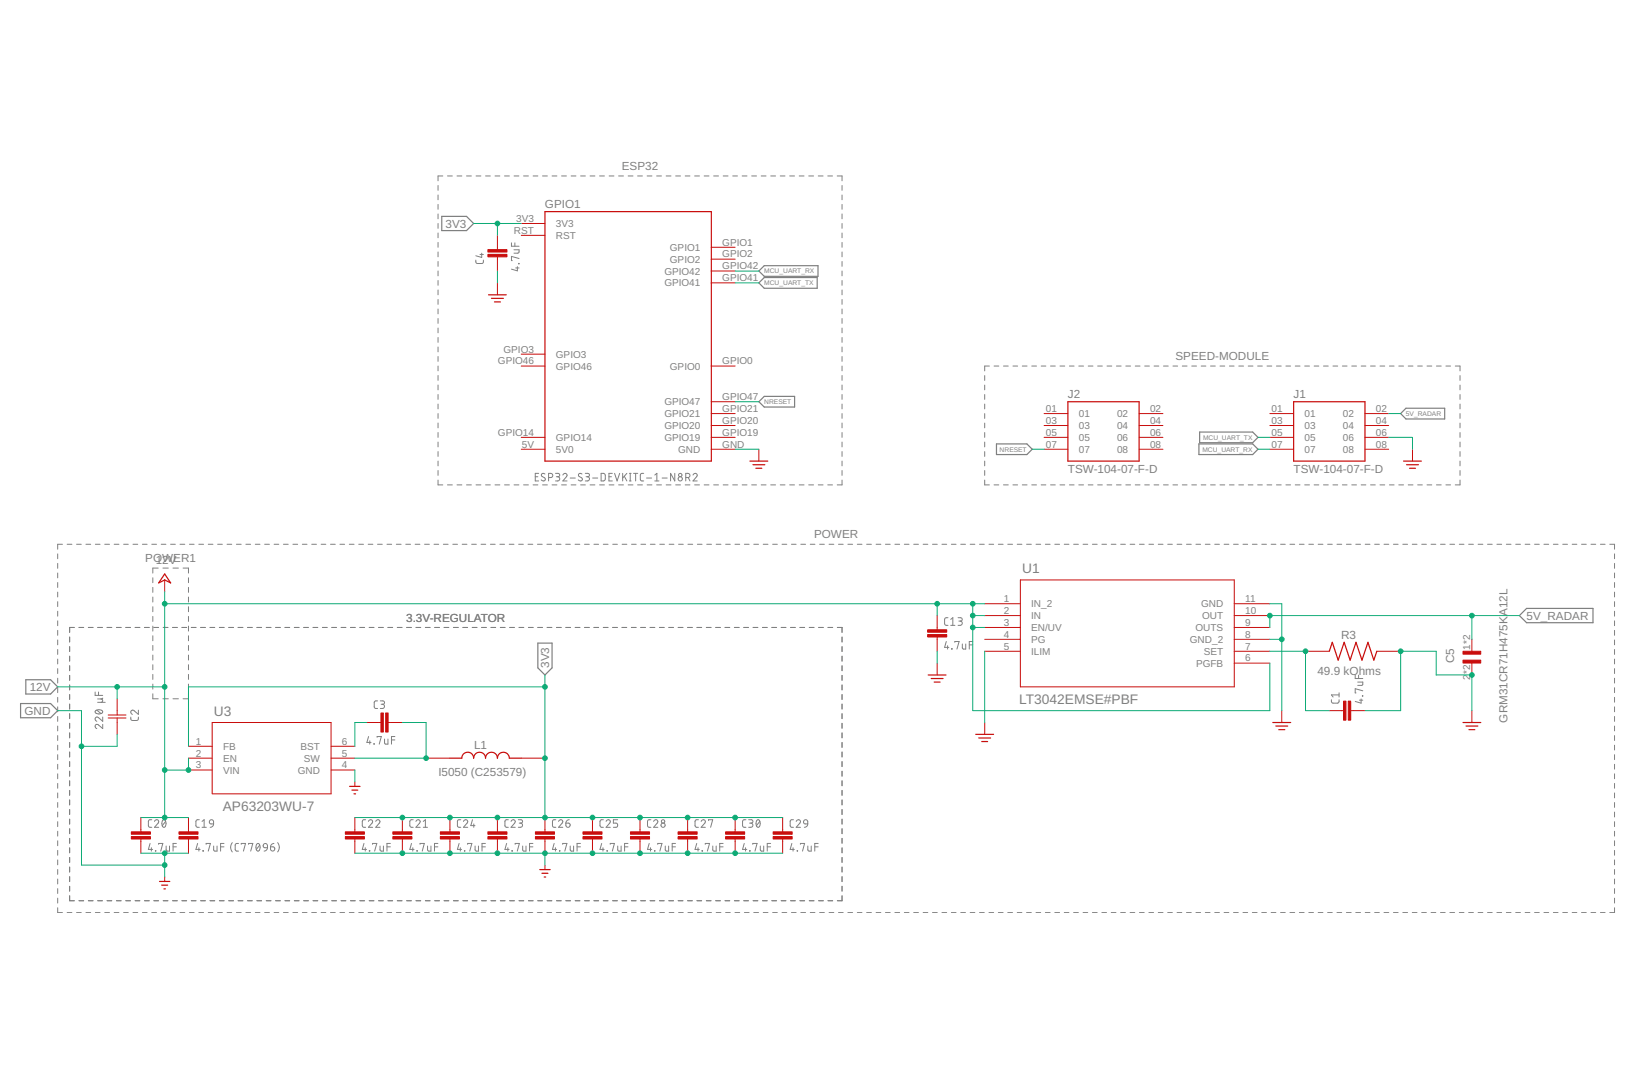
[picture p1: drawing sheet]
<svg xmlns="http://www.w3.org/2000/svg" width="432mm" height="279mm" viewBox="0 0 432 279" stroke-linecap="round" stroke-linejoin="round" font-family="sans-serif">
<g fill="none" stroke="#808080" stroke-width=".26">
<path d="M114.9 48.7v1.2M114.9 51.2v1.2M114.9 53.6v1.3M114.9 56.1v1.3M114.9 58.6v1.3M116.2 46.2h-1.3v1.2M117.4 46.2h1.3M119.9 46.2h1.3M122.4 46.2h1.3M124.9 46.2h1.3M127.4 46.2h1.2M129.9 46.2h1.2"/>
<path d="M132.4 46.2h1.2M134.9 46.2h1.2M137.4 46.2h1.2M139.8 46.2h1.3M142.3 46.2h1.3M144.8 46.2h1.3M147.3 46.2h1.3M149.8 46.2h1.3M152.3 46.2h1.3M154.8 46.2h1.3M157.3 46.2h1.3M159.8 46.2h1.3"/>
<path d="M162.3 46.2h1.3M164.8 46.2h1.3M167.3 46.2h1.2M169.8 46.2h1.2M172.3 46.2h1.2M174.8 46.2h1.2M177.2 46.2h1.3M179.7 46.2h1.3M182.2 46.2h1.3M184.7 46.2h1.3M187.2 46.2h1.3M189.7 46.2h1.3"/>
<path d="M192.2 46.2h1.3M194.7 46.2h1.3M197.2 46.2h1.3M199.7 46.2h1.3M202.2 46.2h1.3M204.7 46.2h1.2M207.2 46.2h1.2M209.7 46.2h1.2M212.2 46.2h1.2M214.7 46.2h1.2M217.1 46.2h1.3M219.6 46.2h1.3v1.2"/>
<path d="M220.9 48.7v1.2M220.9 51.2v1.2M220.9 53.6v1.3M220.9 56.1v1.3M220.9 58.6v1.3M114.9 61.1v1.3M114.9 63.6v1.3M114.9 66.1v1.3M114.9 68.6v1.3M114.9 71.1v1.3M114.9 73.6v1.2M114.9 76.1v1.2"/>
<path d="M114.9 78.6v1.2M124.8 68.2l.1 .7 .4 .2h1.2l.3-.2v-.7M125.9 66.8h.9M126.4 66.4v1.1l-1.6-.4M134.2 63.7v.9h2M134.8 65.5h1.4l-.1 .8-1.3 .1M135.1 63.7v.9M135.3 70.3h.9M135.7 70v1.1l-1.5-.5M136.1 69.1l.1 .1zM136.2 67.8l-2-.5v1.1h.2M220.9 61.1v1.3"/>
<path d="M220.9 63.6v1.3M220.9 66.1v1.3M220.9 68.6v1.3M220.9 71.1v1.3M220.9 73.6v1.2M220.9 76.1v1.2M220.9 78.6v1.2M114.9 81.1v1.2M114.9 83.6v1.2M114.9 86.1v1.2M114.9 88.5v1.3M114.9 91v1.3"/>
<path d="M114.9 93.5v1.3M114.9 96v1.3M114.9 98.5v1.3M220.9 81.1v1.2M220.9 83.6v1.2M220.9 86.1v1.2M220.9 88.5v1.3M220.9 91v1.3M220.9 93.5v1.3M220.9 96v1.3M220.9 98.5v1.3M258.3 98.5v1.3"/>
<path d="M259.5 96h-1.2v1.3M260.8 96h1.2M263.2 96h1.3M265.7 96h1.3M268.2 96h1.2M270.7 96h1.2M273.1 96h1.3M275.6 96h1.2M278.1 96h1.2M280.5 96h1.3M283 96h1.2M285.5 96h1.2"/>
<path d="M288 96h1.2M290.4 96h1.3M292.9 96h1.2M295.3 96h1.3M297.8 96h1.3M300.3 96h1.2M302.7 96h1.3M305.2 96h1.3M307.7 96h1.2M310.2 96h1.2M312.6 96h1.3M315.1 96h1.2"/>
<path d="M317.6 96h1.2M320 96h1.3M322.5 96h1.2M325 96h1.2M327.4 96h1.3M329.9 96h1.3M332.4 96h1.2M334.9 96h1.2M337.3 96h1.3M339.8 96h1.2M342.3 96h1.2M344.7 96h1.3"/>
<path d="M347.2 96h1.2M349.7 96h1.2M352.1 96h1.3M354.6 96h1.3M357.1 96h1.2M359.5 96h1.3M362 96h1.3M364.5 96h1.2M366.9 96h1.3M369.4 96h1.3M371.9 96h1.2M374.4 96h1.2"/>
<path d="M376.8 96h1.3M379.3 96h1.2M381.8 96h1.2v1.3M383 98.5v1.3M114.9 101v1.3M114.9 103.5v1.3M114.9 106v1.3M114.9 108.5v1.2M114.9 111v1.2M114.9 113.5v1.2M114.9 116v1.2M114.9 118.5v1.2"/>
<path d="M220.9 101v1.3M220.9 103.5v1.3M220.9 106v1.3M220.9 108.5v1.2M220.9 111v1.2M220.9 113.5v1.2M220.9 116v1.2M220.9 118.5v1.2M258.3 101v1.3M258.3 103.5v1.3M258.3 106v1.3M258.3 108.5v1.3"/>
<path d="M258.3 111v1.2M258.3 113.5v1.2M258.3 116v1.2M258.3 118.5v1.2M383 101v1.3M383 103.5v1.3M383 106v1.3M383 108.5v1.3M383 111v1.2M383 113.5v1.2M383 116v1.2M383 118.5v1.2"/>
<path d="M114.9 121v1.2M114.9 123.4v1.3M114.9 125.9v1.3h1.3M117.4 127.2h1.3M119.9 127.2h1.3M122.4 127.2h1.3M124.9 127.2h1.3M127.4 127.2h1.2M129.9 127.2h1.2M132.4 127.2h1.2M134.9 127.2h1.2M137.4 127.2h1.2"/>
<path d="M139.8 127.2h1.3M140.4 125.1h.7M141.3 124.2h-.9v2h.9M142.3 127.2h1.3M143 124.4a.5 .5 0 0 0-.8-.2 .5 .5 0 0 0 0 .8l.7 .3a.54 .54 0 0 1-.1 .9 .54 .54 0 0 1-.8-.3M143.9 125.3h.6a.55 .55 0 0 0 .5-.6 .55 .55 0 0 0-.5-.5h-.6v2M144.8 127.2h1.3M145.7 124.2h.7a.44 .44 0 0 1 .4 .4 .44 .44 0 0 1-.4 .5h-.5M146.3 125.1a.55 .55 0 0 1 .5 .5 .55 .55 0 0 1-.5 .6h-.6M147.3 127.2h1.3M147.7 124.6a.54 .54 0 0 1 .7-.4 .54 .54 0 0 1 .2 .9l-.9 1.1h1.1M149.6 125.4h1.3"/>
<path d="M149.8 127.2h1.3M152.3 127.2h1.3M152.7 124.4a.49 .49 0 0 0-.8-.1 .49 .49 0 0 0 .1 .7l.6 .3a.54 .54 0 0 1-.1 .9 .54 .54 0 0 1-.8-.3M153.5 124.2h.7a.44 .44 0 0 1 .4 .4 .44 .44 0 0 1-.4 .5h-.4M154.1 125.1a.55 .55 0 0 1 .6 .5 .55 .55 0 0 1-.6 .6h-.6M154.8 127.2h1.3M155.5 125.4h1.3M157.3 127.2h1.3M157.7 124.2h.7l.4 .4v1.2l-.4 .4h-.7zM159.7 125.1h.7M159.8 127.2h1.3M160.6 124.2h-.9v2h.9"/>
<path d="M161.2 124.2l.7 2 .7-2M162.3 127.2h1.3M163.3 124.2v2M163.8 125l.6 1.2M164.4 124.2l-1.1 1.2M164.8 127.2h1.3M165.1 126.2h.5M165.1 124.2h.5M165.3 124.2v2M166.2 124.2h1.1M166.8 124.2v2M167.3 127.2h1.2"/>
<path d="M168.9 124.2h-.6l-.3 .4 .1 1.4 .8 .2M169.6 125.4h1.3M169.8 127.2h1.2M171.8 126.2h1.1M171.8 124.6l.5-.4v2M172.3 127.2h1.2M173.7 125.4h1.3M174.8 127.2h1.2M177 124.2v2l-1.1-2v2M177.2 127.2h1.3M179.7 127.2h1.3M179.9 125.3h.5a.55 .55 0 0 0 .6-.6 .55 .55 0 0 0-.6-.5h-.5v2"/>
<path d="M180.6 125.3l.4 .9M181.8 124.6a.55 .55 0 0 1 .8-.4 .55 .55 0 0 1 .1 .9l-.9 1.1h1.1M182.2 127.2h1.3M184.7 127.2h1.3M187.2 127.2h1.3M189.7 127.2h1.3M192.2 127.2h1.3M194.7 127.2h1.3M197.2 127.2h1.3M199.7 127.2h1.3M202.2 127.2h1.3M204.7 127.2h1.2"/>
<path d="M207.2 127.2h1.2M209.7 127.2h1.2M212.2 127.2h1.2M214.7 127.2h1.2M217.1 127.2h1.3M220.9 121v1.2M220.9 123.4v1.3M220.9 125.9v1.3h-1.3M258.3 125.9v1.3h1.2M258.3 121v1.2M258.3 123.4v1.3M260.8 127.2h1.2"/>
<path d="M263.2 127.2h1.3M265.7 127.2h1.3M268.2 127.2h1.2M270.7 127.2h1.2M273.1 127.2h1.3M275.6 127.2h1.2M278.1 127.2h1.2M280.5 127.2h1.3M283 127.2h1.2M285.5 127.2h1.2M288 127.2h1.2M290.4 127.2h1.3"/>
<path d="M292.9 127.2h1.2M295.3 127.2h1.3M297.8 127.2h1.3M300.3 127.2h1.2M302.7 127.2h1.3M305.2 127.2h1.3M307.7 127.2h1.2M310.2 127.2h1.2M312.6 127.2h1.3M315.1 127.2h1.2M317.6 127.2h1.2M320 127.2h1.3"/>
<path d="M322.5 127.2h1.2M325 127.2h1.2M327.4 127.2h1.3M329.9 127.2h1.3M332.4 127.2h1.2M334.9 127.2h1.2M337.3 127.2h1.3M339.8 127.2h1.2M342.3 127.2h1.2M344.7 127.2h1.3M347.2 127.2h1.2M349.7 127.2h1.2"/>
<path d="M352.1 127.2h1.3M354.6 127.2h1.3M357.1 127.2h1.2M359.5 127.2h1.3M362 127.2h1.3M364.5 127.2h1.2M366.9 127.2h1.3M369.4 127.2h1.3M371.9 127.2h1.2M374.4 127.2h1.2M376.8 127.2h1.3M379.3 127.2h1.2"/>
<path d="M383 125.9v1.3h-1.2M383 121v1.2M383 123.4v1.3M15.1 145.3v1.3M15.1 147.8v1.3M15.1 150.3v1.3M15.1 152.8v1.3M15.1 155.3v1.3M15.1 157.8v1.3M16.4 142.8h-1.3v1.3M17.6 142.8h1.3M20.1 142.8h1.2"/>
<path d="M22.5 142.8h1.3M25 142.8h1.2M27.5 142.8h1.2M30 142.8h1.2M32.4 142.8h1.3M34.9 142.8h1.2M37.4 142.8h1.2M39.8 142.8h1.3M40.1 151.6v1.3M40.1 154.1v1.3M40.1 156.6v1.3M40.1 159.2v1.3"/>
<path d="M41.5 149h-1.4v1.3M42.3 142.8h1.2M42.7 149h1.5M44.7 142.8h1.3M45.4 149h1.4M47.2 142.8h1.3M48 149h1.4v1.3M49.4 151.6v1.3M49.4 154.1v1.3M49.4 156.6v1.3M49.4 159.2v1.3M49.7 142.8h1.2"/>
<path d="M52.2 142.8h1.2M54.6 142.8h1.3M57.1 142.8h1.2M59.6 142.8h1.2M62 142.8h1.3M64.5 142.8h1.2M67 142.8h1.2M69.4 142.8h1.3M71.9 142.8h1.2M74.4 142.8h1.2M76.8 142.8h1.3M79.3 142.8h1.2"/>
<path d="M81.8 142.8h1.2M84.2 142.8h1.3M86.7 142.8h1.2M89.2 142.8h1.2M91.6 142.8h1.3M94.1 142.8h1.3M96.6 142.8h1.2M99 142.8h1.3M101.5 142.8h1.2M104 142.8h1.2M106.4 142.8h1.3M108.9 142.8h1.3"/>
<path d="M111.4 142.8h1.2M113.9 142.8h1.2M116.3 142.8h1.3M118.8 142.8h1.2M121.2 142.8h1.3M123.7 142.8h1.3M126.2 142.8h1.2M128.7 142.8h1.2M131.1 142.8h1.3M133.6 142.8h1.2M136.1 142.8h1.2M138.5 142.8h1.3"/>
<path d="M141 142.8h1.2M143.5 142.8h1.2M145.9 142.8h1.3M148.4 142.8h1.2M150.9 142.8h1.2M153.3 142.8h1.3M155.8 142.8h1.2M158.3 142.8h1.2M160.7 142.8h1.3M163.2 142.8h1.2M165.7 142.8h1.2M168.1 142.8h1.3"/>
<path d="M170.6 142.8h1.3M173.1 142.8h1.2M175.5 142.8h1.3M178 142.8h1.2M180.5 142.8h1.2M182.9 142.8h1.3M185.4 142.8h1.2M187.9 142.8h1.2M190.4 142.8h1.2M192.8 142.8h1.3M195.3 142.8h1.2M197.7 142.8h1.3"/>
<path d="M200.2 142.8h1.3M202.7 142.8h1.2M205.1 142.8h1.3M207.6 142.8h1.3M210.1 142.8h1.2M212.6 142.8h1.2M215 142.8h1.3M217.5 142.8h1.2M220 142.8h1.2M222.4 142.8h1.3M224.9 142.8h1.2M227.4 142.8h1.2"/>
<path d="M229.8 142.8h1.3M232.3 142.8h1.2M234.8 142.8h1.2M237.2 142.8h1.3M239.7 142.8h1.2M242.2 142.8h1.2M244.6 142.8h1.3M247.1 142.8h1.2M249.6 142.8h1.2M252 142.8h1.3M254.5 142.8h1.2M257 142.8h1.2"/>
<path d="M259.4 142.8h1.3M261.9 142.8h1.2M264.4 142.8h1.2M266.8 142.8h1.3M269.3 142.8h1.3M271.8 142.8h1.2M274.2 142.8h1.3M276.7 142.8h1.3M279.2 142.8h1.2M281.6 142.8h1.3M284.1 142.8h1.2M286.6 142.8h1.2"/>
<path d="M289.1 142.8h1.2M291.5 142.8h1.3M294 142.8h1.2M296.5 142.8h1.2M298.9 142.8h1.3M301.4 142.8h1.2M303.8 142.8h1.3M306.3 142.8h1.3M308.8 142.8h1.2M311.3 142.8h1.2M313.7 142.8h1.3M316.2 142.8h1.2"/>
<path d="M318.7 142.8h1.2M321.1 142.8h1.3M323.6 142.8h1.2M326.1 142.8h1.2M328.5 142.8h1.3M331 142.8h1.2M333.5 142.8h1.2M335.9 142.8h1.3M338.4 142.8h1.2M340.9 142.8h1.2M343.3 142.8h1.3M345.8 142.8h1.2"/>
<path d="M348.3 142.8h1.2M350.7 142.8h1.3M353.2 142.8h1.3M355.7 142.8h1.2M358.1 142.8h1.3M360.6 142.8h1.2M363.1 142.8h1.2M365.5 142.8h1.3M368 142.8h1.3M370.5 142.8h1.2M373 142.8h1.2M375.4 142.8h1.3"/>
<path d="M377.9 142.8h1.2M380.3 142.8h1.3M382.8 142.8h1.2M385.3 142.8h1.2M387.8 142.8h1.2M390.2 142.8h1.3M392.7 142.8h1.2M395.2 142.8h1.2M397.6 142.8h1.3M400.1 142.8h1.2M402.6 142.8h1.2M405 142.8h1.3"/>
<path d="M407.5 142.8h1.2M410 142.8h1.2M412.4 142.8h1.3M414.9 142.8h1.2M417.4 142.8h1.2M419.8 142.8h1.3M422.3 142.8h1.2v1.3M423.5 145.3v1.3M423.5 147.8v1.3M423.5 150.3v1.3M423.5 152.8v1.3M423.5 155.3v1.3"/>
<path d="M423.5 157.8v1.3M15.1 160.4v1.2M15.1 162.9v1.2M15.1 165.4v1.3M15.1 167.9v1.3M15.1 170.4v1.3M15.1 172.9v1.3M15.1 175.4v1.3M15.1 177.9v1.3M18.3 167.1v1.3M18.3 169.7v1.2M18.3 172.1v1.3"/>
<path d="M18.3 174.7v1.3M18.3 177.2v1.3M18.3 179.7v1.3M19.5 164.6h-1.2v1.3M20.7 164.6h1.2M23.2 164.6h1.2M25.6 164.6h1.3M28.1 164.6h1.2M30.5 164.6h1.3M33 164.6h1.2M35.5 164.6h1.2M37.9 164.6h1.2"/>
<path d="M40.1 161.7v1.3M40.1 164.3v1.3M40.1 166.8v1.3M40.1 169.3v1.3M40.1 171.9v1.3M40.1 174.4v1.3M40.1 176.9v1.3M40.1 179.5v1.3M40.4 164.6h1.2M42.8 164.6h1.2M45.3 164.6h1.2M47.7 164.6h1.3"/>
<path d="M49.4 161.7v1.3M49.4 164.3v1.3M49.4 166.8v1.3M49.4 169.3v1.3M49.4 171.9v1.3M49.4 174.4v1.3M49.4 176.9v1.3M49.4 179.5v1.3M50.2 164.6h1.2M52.6 164.6h1.3M55.1 164.6h1.2M57.6 164.6h1.2"/>
<path d="M60 164.6h1.3M62.5 164.6h1.2M64.9 164.6h1.3M67.4 164.6h1.2M69.8 164.6h1.3M72.3 164.6h1.2M74.8 164.6h1.2M77.2 164.6h1.2M79.7 164.6h1.2M82.1 164.6h1.3M84.6 164.6h1.2M87 164.6h1.3"/>
<path d="M89.5 164.6h1.2M91.9 164.6h1.3M94.4 164.6h1.2M96.9 164.6h1.2M99.3 164.6h1.2M101.8 164.6h1.2M104.2 164.6h1.3M106.7 164.6h1.2M109.1 164.6h1.3M111.6 164.6h1.2M114 164.6h1.3M116.5 164.6h1.2"/>
<path d="M119 164.6h1.2M121.4 164.6h1.3M123.9 164.6h1.2M126.3 164.6h1.3M128.8 164.6h1.2M131.3 164.6h1.2M133.7 164.6h1.2M136.2 164.6h1.2M138.6 164.6h1.2M141.1 164.6h1.2M143.5 164.6h1.3M146 164.6h1.2"/>
<path d="M148.4 164.6h1.3M150.9 164.6h1.2M153.4 164.6h1.2M155.8 164.6h1.2M158.3 164.6h1.2M160.7 164.6h1.2M163.2 164.6h1.2M165.6 164.6h1.3M168.1 164.6h1.2M170.5 164.6h1.3M173 164.6h1.2M175.5 164.6h1.2"/>
<path d="M177.9 164.6h1.3M180.4 164.6h1.2M182.8 164.6h1.3M185.3 164.6h1.2M187.7 164.6h1.3M190.2 164.6h1.2M192.7 164.6h1.2M195.1 164.6h1.2M197.6 164.6h1.2M200 164.6h1.3M202.5 164.6h1.2M204.9 164.6h1.3"/>
<path d="M207.4 164.6h1.2M209.8 164.6h1.3M212.3 164.6h1.2M214.8 164.6h1.2M217.2 164.6h1.2M219.7 164.6h1.2v1.3M220.9 167.1v1.3M220.9 169.7v1.2M220.9 172.1v1.3M220.9 174.7v1.3M220.9 177.2v1.3M220.9 179.7v1.3"/>
<path d="M248.2 168.3l-.4 1.5h1.1M248.6 169.4v.9M248.7 162.1h-.6l-.3 .4v1.3l.3 .2 .6 .1M249.4 164.1h1.1M249.4 162.5l.6-.4v2M249.6 170.2l.2 .1zM250.5 168.5v-.2h1.1l-.6 2M251.3 162.1h.7a.44 .44 0 0 1 .4 .4 .44 .44 0 0 1-.4 .4h-.5M251.9 162.9a.56 .56 0 0 1 .5 .6 .56 .56 0 0 1-.5 .6h-.6M252.5 169v1.1l.3 .2h.5v-1.3M254.3 169.2h.9M255.2 168.3h-.9v2"/>
<path d="M355.5 177.1v.9h2M356.2 178.9h1.3l-.1 .8-1.2 .1M356.4 177.1v.9M423.5 160.4v1.2M423.5 162.9v1.2M423.5 165.4v1.3M423.5 167.9v1.3M423.5 170.4v1.3M423.5 172.9v1.3M423.5 175.4v1.3M423.5 177.9v1.3M15.1 180.4v1.3"/>
<path d="M15.1 182.9v1.3M15.1 185.4v1.3M15.1 188v1.3M15.1 190.5v1.2M15.1 193v1.3M15.1 195.5v1.3M15.1 198v1.3M18.3 182.2v1.3M18.3 184.7v1.3M18.3 187.2v1.3M18.3 189.8v1.3M18.3 192.3v1.3"/>
<path d="M18.3 194.8v1.3M18.3 197.3v1.3M18.3 199.8v1.3M25 181.5v.9h1.9M25.1 186.4a1.28 1.28 0 0 1 1.8 .4 1.17 1.17 0 0 1-1.9 0zM25.4 186.3l1.1 .9M25.6 184.3h2M25.8 181.5v.9M26.5 183.4a.44 .44 0 0 1 .4 .4 .44 .44 0 0 1-.4 .5M26.9 190v1.1l-1.1-.9a.55 .55 0 0 0-.8 .2 .55 .55 0 0 0 .4 .7M26.9 188.1v1.1l-1.1-.9a.55 .55 0 0 0-.8 .1 .55 .55 0 0 0 .4 .8M26.9 183.1l-.2 .3h-1.1"/>
<path d="M34.3 188.1v.6l.4 .3h1.3l.3-.3v-.6M36.3 186.3v1.1l-1.1-.9a.55 .55 0 0 0-.9 .1 .55 .55 0 0 0 .4 .8M40.1 182v1.3h1.4M42.7 183.3h1.5M45.4 183.3h1.4M49.4 182v1.3h-1.4M96.7 193.2l-.5 1.6h1.1M97 194.3v.9M98.1 195.1l.1 .1zM98.9 193.4v-.2h1.1l-.5 2M99.1 183.9h-.7l-.2 .4v1.3l.2 .2 .7 .1M99.8 183.9h.6a.44 .44 0 0 1 .5 .4 .44 .44 0 0 1-.5 .5h-.4"/>
<path d="M100.3 184.8a.55 .55 0 0 1 .6 .5 .55 .55 0 0 1-.6 .6h-.5M100.9 193.9v1l.3 .3h.6v-1.3M102.7 194.1h.9M103.6 193.2h-.9v2M220.9 182.2v1.3M220.9 184.7v1.3M220.9 187.2v1.3M220.9 189.8v1.3M220.9 192.3v1.3M220.9 194.8v1.3M220.9 197.3v1.3M220.9 199.8v1.3"/>
<path d="M349.3 183.6v.6l.4 .3 1.3-.1 .2-.2 .1-.6M351.3 181.8v1.1M351.3 182.3h-2l.4 .6M356.6 183.7h.9M357.1 183.4v1.1l-1.6-.5M357.4 182.5l.1 .1zM357.5 181.2l-2-.5v1.1h.2M423.5 180.4v1.3M423.5 182.9v1.3M423.5 185.4v1.3M423.5 188v1.3M423.5 190.5v1.2"/>
<path d="M423.5 193v1.3M423.5 195.5v1.3M423.5 198v1.3M15.1 200.5v1.3M15.1 203v1.3M15.1 205.5v1.3M15.1 208v1.3M15.1 210.5v1.3M15.1 213v1.3M15.1 215.6v1.3M15.1 218.1v1.3M18.3 202.3v1.3"/>
<path d="M18.3 204.9v1.2M18.3 207.4v1.2M18.3 209.9v1.3M18.3 212.4v1.3M18.3 214.9v1.3M18.3 217.4v1.3M18.3 219.9v1.3M39.8 215.1h-.6l-.3 .4 .2 1.4 .7 .1M40.5 215.5a.55 .55 0 0 1 .8-.4 .55 .55 0 0 1 .2 .8l-1 1.1h1.1M42.7 215.2l.1-.1a.91 .91 0 0 1 .7 1.4 .52 .52 0 0 1-.7 .5 .52 .52 0 0 1-.3-.7zM43.5 215.5l-.9 1.1M52.3 215.1h-.6l-.3 .4v1.3l.3 .2h.6"/>
<path d="M53 217h1.1M53 215.5l.6-.4v1.9M55.1 215.2l.3-.1 .5 .1 .1 1-.9-.2zM56 216.2l-.2 .6-.7 .2M95.9 215.1h-.6l-.3 .4 .2 1.4 .7 .1M96.6 215.5a.55 .55 0 0 1 .8-.4 .55 .55 0 0 1 .2 .8l-1 1.1h1.1M98.6 215.5a.55 .55 0 0 1 .8-.4 .55 .55 0 0 1 .1 .8l-.9 1.1h1.1M108.4 215.1h-.6l-.3 .4v1.3l.3 .2h.6M109.1 215.5a.55 .55 0 0 1 .8-.4 .55 .55 0 0 1 .2 .8l-1 1.1h1.1M111 217h1.1M111 215.5l.6-.4v1.9M120.9 215.1h-.6l-.3 .4v1.3l.3 .2h.6"/>
<path d="M121.6 215.5a.55 .55 0 0 1 .8-.4 .55 .55 0 0 1 .1 .8l-.9 1.1h1.1M124 215.1l-.5 1.5h1.1M124.3 216.2v.8M133.3 215.1h-.6l-.2 .4v1.3l.2 .2h.6M134.1 215.5a.55 .55 0 0 1 .7-.4 .55 .55 0 0 1 .2 .8l-.9 1.1h1.1M136 215.1h.7a.44 .44 0 0 1 .4 .4 .44 .44 0 0 1-.4 .4h-.5M136.5 215.9a.55 .55 0 0 1 .6 .6 .55 .55 0 0 1-.6 .5h-.5M145.8 215.1h-.6l-.3 .4 .2 1.4 .7 .1M146.5 215.5a.55 .55 0 0 1 .8-.4 .55 .55 0 0 1 .2 .8l-1 1.1h1.1M148.4 215.9h.7a.56 .56 0 0 1 .5 .7 .56 .56 0 0 1-.6 .5 .56 .56 0 0 1-.6-.6zM149.3 215.1l-.6 .2-.3 .6M158.3 215.1h-.6l-.3 .4 .1 1.4 .8 .1"/>
<path d="M159 215.5a.55 .55 0 0 1 .8-.4 .55 .55 0 0 1 .1 .8l-.9 1.1h1.1M162 215.1h-1.1v.8h.7a.56 .56 0 0 1 .4 .6 .56 .56 0 0 1-.4 .5h-.7M170.8 215.1h-.7l-.2 .4 .1 1.4 .8 .1M171.5 215.5a.55 .55 0 0 1 .8-.4 .55 .55 0 0 1 .1 .8l-.9 1.1h1.1M183.2 215.1h-.6l-.3 .4 .2 1.4 .7 .1M183.9 215.5a.55 .55 0 0 1 .8-.4 .55 .55 0 0 1 .2 .8l-1 1.1h1.1M185.9 215.3v-.2h1.1l-.6 1.9M195.7 215.1h-.6l-.3 .4v1.3l.3 .2h.6M196.4 215.1h.7a.44 .44 0 0 1 .4 .4 .44 .44 0 0 1-.4 .4h-.5M197 215.9a.55 .55 0 0 1 .5 .6 .55 .55 0 0 1-.5 .5h-.6M198.6 215.2a.63 .63 0 0 1 .7 .1 .63 .63 0 0 1 .1 .7 .63 .63 0 0 1-.1 .8 .63 .63 0 0 1-.7 .1 1.61 1.61 0 0 1 0-1.7zM199.3 215.5l-.9 1.1"/>
<path d="M208.2 215.1h-.6l-.3 .4v1.3l.3 .2h.6M208.9 215.5a.55 .55 0 0 1 .8-.4 .55 .55 0 0 1 .1 .8l-.9 1.1h1.1M210.9 215.2l.4-.1 .5 .1 .1 1-1-.2zM211.9 216.2l-.3 .6-.6 .2M220.9 202.3v1.3M220.9 204.9v1.2M220.9 207.4v1.2M220.9 209.9v1.3M220.9 212.4v1.3M220.9 214.9v1.3M220.9 217.4v1.3M220.9 219.9v1.3"/>
<path d="M423.5 200.5v1.3M423.5 203v1.3M423.5 205.5v1.3M423.5 208v1.3M423.5 210.5v1.3M423.5 213v1.3M423.5 215.6v1.3M423.5 218.1v1.3M15.1 220.6v1.3M15.1 223.1v1.3M15.1 225.6v1.3M15.1 228.1v1.3"/>
<path d="M15.1 230.6v1.3M15.1 233.1v1.3M15.1 235.6v1.3M15.1 238.1v1.3h1.3M17.6 239.4h1.3M18.3 222.4v1.3M18.3 225v1.3M18.3 227.5v1.3M18.3 230v1.3M18.3 232.5v1.3M18.3 235v1.3h1.2M20.1 239.4h1.2"/>
<path d="M20.7 236.3h1.2M22.5 239.4h1.3M23.2 236.3h1.2M25 239.4h1.2M25.6 236.3h1.3M27.5 239.4h1.2M28.1 236.3h1.2M30 239.4h1.2M30.5 236.3h1.3M32.4 239.4h1.3M33 236.3h1.2M34.9 239.4h1.2"/>
<path d="M35.5 236.3h1.2M37.4 239.4h1.2M37.9 236.3h1.2M39.4 221.3l-.5 1.5h1.1M39.7 222.4v.9M39.8 239.4h1.3M40.4 236.3h1.2M40.8 223.2l.1 .1zM41.6 221.5v-.2h1.1l-.5 2M42.3 239.4h1.2M42.8 236.3h1.2M43.6 222v1.1l.3 .2h.6v-1.3"/>
<path d="M44.7 239.4h1.3M45.3 236.3h1.2M45.4 222.2h.9M46.3 221.3h-.9v2M47.2 239.4h1.3M47.7 236.3h1.3M49.7 239.4h1.2M50.2 236.3h1.2M51.8 221.3l-.4 1.5h1.1M52.2 239.4h1.2M52.2 222.4v.9M52.6 236.3h1.3"/>
<path d="M53.2 223.2l.2 .1zM54.1 221.5v-.2h1.1l-.6 2M54.6 239.4h1.3M55.1 236.3h1.2M56 222l.1 1.1 .3 .2h.5v-1.3M57.1 239.4h1.2M57.6 236.3h1.2M57.9 222.2h.9M58.8 221.3h-.9v2M59.6 239.4h1.2M60 236.3h1.3M60.9 221.1a1.89 1.89 0 0 0 0 2.4"/>
<path d="M62 239.4h1.3M62.5 236.3h1.2M62.6 221.3h-.6l-.3 .4v1.3l.3 .2 .6 .1M63.3 221.5v-.2h1.1l-.5 2M64.5 239.4h1.2M64.9 236.3h1.3M65.2 221.5v-.2h1.1l-.5 2M67 239.4h1.2M67.4 221.4a.63 .63 0 0 1 .7 .1 .63 .63 0 0 1 .1 .8 .63 .63 0 0 1-.1 .7 .63 .63 0 0 1-.7 .1 1.57 1.57 0 0 1 0-1.7zM67.4 236.3h1.2M68.1 221.7l-.9 1.1M69.2 221.5l.7-.1 .2 .3 .1 .7-1-.1z"/>
<path d="M69.4 239.4h1.3M69.8 236.3h1.3M70.2 222.4l-.3 .6-.6 .3M71 222.2h.6a.56 .56 0 0 1 .5 .6 .56 .56 0 0 1-.6 .5 .56 .56 0 0 1-.5-.6zM71.9 221.3l-.7 .3-.2 .6M71.9 239.4h1.2M72.3 236.3h1.2M72.8 221.1a1.89 1.89 0 0 1 0 2.4M74.4 239.4h1.2M74.8 236.3h1.2M76.8 239.4h1.3M77.2 236.3h1.2"/>
<path d="M79.3 239.4h1.2M79.7 236.3h1.2M81.8 239.4h1.2M82.1 236.3h1.3M84.2 239.4h1.3M84.6 236.3h1.2M86.7 239.4h1.2M87 236.3h1.3M89.2 239.4h1.2M89.5 236.3h1.2M91.6 239.4h1.3M91.9 236.3h1.3"/>
<path d="M94.1 239.4h1.3M94.4 236.3h1.2M95.5 221.3l-.5 1.5h1.2M95.8 222.4v.9M96.6 239.4h1.2M96.9 236.3h1.2M96.9 223.2l.1 .1zM97.7 221.5v-.2h1.1l-.5 2M99 239.4h1.3M99.3 236.3h1.2M99.7 222v1.1l.3 .2h.6v-1.3M101.5 239.4h1.2"/>
<path d="M101.5 222.2h.9M101.8 236.3h1.2M102.4 221.3h-.9v2M104 239.4h1.2M104.2 236.3h1.3M106.4 239.4h1.3M106.7 236.3h1.2M107.9 221.3l-.4 1.5h1.1M108.3 222.4v.9M108.9 239.4h1.3M109.1 236.3h1.3M109.4 223.2l.1 .1z"/>
<path d="M110.2 221.5v-.2h1.1l-.5 2M111.4 239.4h1.2M111.6 236.3h1.2M112.2 222v1.1l.3 .2h.6v-1.3M113.9 239.4h1.2M114 222.2h.9M114 236.3h1.3M114.9 221.3h-.9v2M116.3 239.4h1.3M116.5 236.3h1.2M118.8 239.4h1.2M119 236.3h1.2"/>
<path d="M120.4 221.3l-.4 1.5h1.1M120.8 222.4v.9M121.2 239.4h1.3M121.4 236.3h1.3M121.8 223.2l.1 .1zM122.7 221.5v-.2h1.1l-.6 2M123.7 239.4h1.3M123.9 236.3h1.2M124.6 222v.9l.4 .4h.5v-1.3M126.2 239.4h1.2M126.3 236.3h1.3M126.4 222.2h.9"/>
<path d="M127.3 221.3h-.9v2M128.7 239.4h1.2M128.8 236.3h1.2M131.1 239.4h1.3M131.3 236.3h1.2M132.9 221.3l-.4 1.5h1.1M133.2 222.4v.9M133.6 239.4h1.2M133.7 236.3h1.2M134.3 223.2l.1 .1zM135.1 221.5v-.2h1.1l-.5 2M136.1 239.4h1.2"/>
<path d="M136.2 236.3h1.2M137.1 222v1.1l.3 .2h.6v-1.3M138.5 239.4h1.3M138.6 236.3h1.2M138.9 222.2h.9M139.8 221.3h-.9v2M141 239.4h1.2M141.1 236.3h1.2M143.5 239.4h1.2M143.5 236.3h1.3M145.4 221.3l-.5 1.5h1.1M145.7 222.4v.9"/>
<path d="M145.9 239.4h1.3M146 236.3h1.2M146.8 223.2l.1 .1zM147.6 221.5v-.2h1.1l-.5 2M148.4 239.4h1.2M148.4 236.3h1.3M149.6 222v1.1l.3 .2h.6v-1.3M150.9 239.4h1.2M150.9 236.3h1.2M151.4 222.2h.9M152.3 221.3h-.9v2M153.3 239.4h1.3"/>
<path d="M153.4 236.3h1.2M155.8 236.3h1.2M155.8 239.4h1.2M157.8 221.3l-.4 1.5h1.1M158.2 222.4v.9M158.3 236.3h1.2M158.3 239.4h1.2M159.2 223.2l.1 .1zM160.1 221.5v-.2h1.1l-.6 2M160.7 236.3h1.2M160.7 239.4h1.3M162.1 222v1.1l.3 .2h.5v-1.3"/>
<path d="M163.2 236.3h1.2M163.2 239.4h1.2M163.9 222.2h.8M164.7 221.3h-.8v2M165.6 236.3h1.3M165.7 239.4h1.2M168.1 236.3h1.2M168.1 239.4h1.3M170.3 221.3l-.4 1.5h1.1M170.5 236.3h1.3M170.6 239.4h1.3M170.6 222.4v.9"/>
<path d="M171.7 223.2l.1 .1zM172.6 221.5v-.2h1.1l-.6 2M173 236.3h1.2M173.1 239.4h1.2M174.5 222v1.1l.4 .2h.5v-1.3M175.5 236.3h1.2M175.5 239.4h1.3M176.3 222.2h.9M177.2 221.3h-.9v2M177.9 236.3h1.3M178 239.4h1.2M180.4 236.3h1.2"/>
<path d="M180.5 239.4h1.2M182.8 221.3l-.5 1.5h1.2M182.8 236.3h1.3M182.9 239.4h1.3M183.1 222.4v.9M184.2 223.2l.1 .1zM185 221.5v-.2h1.1l-.5 2M185.3 236.3h1.2M185.4 239.4h1.2M187 222v1.1l.3 .2h.6v-1.3M187.7 236.3h1.3M187.9 239.4h1.2"/>
<path d="M188.8 222.2h.9M189.7 221.3h-.9v2M190.2 236.3h1.2M190.4 239.4h1.2M192.7 236.3h1.2M192.8 239.4h1.3M195.1 236.3h1.2M195.2 221.3l-.4 1.5h1.1M195.3 239.4h1.2M195.6 222.4v.9M196.6 223.2l.2 .1zM197.5 221.5v-.2h1.1l-.5 2"/>
<path d="M197.6 236.3h1.2M197.7 239.4h1.3M199.5 222v1.1l.3 .2h.5v-1.3M200 236.3h1.3M200.2 239.4h1.3M201.3 222.2h.9M202.2 221.3h-.9v2M202.5 236.3h1.2M202.7 239.4h1.2M204.9 236.3h1.3M205.1 239.4h1.3M207.4 236.3h1.2"/>
<path d="M207.6 239.4h1.3M207.7 221.3l-.4 1.5h1.1M208 222.4v.9M209.1 223.2l.1 .1zM209.8 236.3h1.3M210 221.5v-.2h1.1l-.6 2M210.1 239.4h1.2M211.9 222v.9l.4 .4h.5v-1.3M212.3 236.3h1.2M212.6 239.4h1.2M213.7 222.2h.9M214.6 221.3h-.9v2"/>
<path d="M214.8 236.3h1.2M215 239.4h1.3M217.2 236.3h1.2M217.5 239.4h1.2M220 239.4h1.2M220.9 222.4v1.3M220.9 225v1.3M220.9 227.5v1.3M220.9 230v1.3M220.9 232.5v1.3M220.9 235v1.3h-1.2M222.4 239.4h1.3"/>
<path d="M224.9 239.4h1.2M227.4 239.4h1.2M229.8 239.4h1.3M232.3 239.4h1.2M234.8 239.4h1.2M237.2 239.4h1.3M239.7 239.4h1.2M242.2 239.4h1.2M244.6 239.4h1.3M247.1 239.4h1.2M249.6 239.4h1.2M252 239.4h1.3"/>
<path d="M254.5 239.4h1.2M257 239.4h1.2M259.4 239.4h1.3M261.9 239.4h1.2M264.4 239.4h1.2M266.8 239.4h1.3M269.3 239.4h1.3M271.8 239.4h1.2M274.2 239.4h1.3M276.7 239.4h1.3M279.2 239.4h1.2M281.6 239.4h1.3"/>
<path d="M284.1 239.4h1.2M286.6 239.4h1.2M289.1 239.4h1.2M291.5 239.4h1.3M294 239.4h1.2M296.5 239.4h1.2M298.9 239.4h1.3M301.4 239.4h1.2M303.8 239.4h1.3M306.3 239.4h1.3M308.8 239.4h1.2M311.3 239.4h1.2"/>
<path d="M313.7 239.4h1.3M316.2 239.4h1.2M318.7 239.4h1.2M321.1 239.4h1.3M323.6 239.4h1.2M326.1 239.4h1.2M328.5 239.4h1.3M331 239.4h1.2M333.5 239.4h1.2M335.9 239.4h1.3M338.4 239.4h1.2M340.9 239.4h1.2"/>
<path d="M343.3 239.4h1.3M345.8 239.4h1.2M348.3 239.4h1.2M350.7 239.4h1.3M353.2 239.4h1.3M355.7 239.4h1.2M358.1 239.4h1.3M360.6 239.4h1.2M363.1 239.4h1.2M365.5 239.4h1.3M368 239.4h1.3M370.5 239.4h1.2"/>
<path d="M373 239.4h1.2M375.4 239.4h1.3M377.9 239.4h1.2M380.3 239.4h1.3M382.8 239.4h1.2M385.3 239.4h1.2M387.8 239.4h1.2M390.2 239.4h1.3M392.7 239.4h1.2M395.2 239.4h1.2M397.6 239.4h1.3M400.1 239.4h1.2"/>
<path d="M402.6 239.4h1.2M405 239.4h1.3M407.5 239.4h1.2M410 239.4h1.2M412.4 239.4h1.3M414.9 239.4h1.2M417.4 239.4h1.2M419.8 239.4h1.3M423.5 220.6v1.3M423.5 223.1v1.3M423.5 225.6v1.3M423.5 228.1v1.3"/>
<path d="M423.5 230.6v1.3M423.5 233.1v1.3M423.5 235.6v1.3M423.5 238.1v1.3h-1.2"/>
<circle cx="178.5" cy="125.6" r=".56"/>
<circle cx="178.5" cy="124.6" r=".44"/>
<circle cx="173.9" cy="216.5" r=".56"/>
<circle cx="173.9" cy="215.5" r=".45"/>
</g>
<path d="M115.9 56.8h6.5l1.8 1.8-1.8 1.9h-6.5zM199.1 74.2l1.4-1.4h13.9v2.8h-13.9zM199.1 71.1l1.4-1.4h14.1v2.8h-14.1zM199.1 105.4l1.4-1.4h7.9v2.8h-7.9zM261.4 116.5h8l1.4 1.4-1.4 1.4h-8zM314.5 116.5h14.1l1.4 1.4-1.4 1.4h-14.1zM314.7 113.3h13.9l1.4 1.4-1.4 1.4h-13.9zM368.8 107.1h10.2v2.8h-10.2l-1.4-1.4zM6.8 178.3h6.5l1.8 1.9-1.8 1.9h-6.5zM141.1 168.7h3.7v6.5l-1.8 1.9-1.9-1.9zM398.6 161.5l1.9-1.9h17.4v3.8h-17.4zM5.4 184.6h7.9l1.8 1.8-1.8 1.9h-7.9z" fill="none" stroke="#808080" stroke-width=".32"/>
<g fill="none" stroke="#c90d0c" stroke-width=".32">
<path d="M143 55.5h43.6v65.5h-43.6zM128.2 77.3h4.6M128.9 78.3h3.2M129.7 79.2h1.6M280.1 105.4h18.7v15.6h-18.7zM339.4 105.4h18.7v15.6h-18.7zM196.7 121h4.7M197.5 121.9h3.1M198.3 122.9h1.6M368.2 121h4.7M369 121.9h3.1M369.8 122.9h1.5"/>
<path d="M43.2 150.6l1.6 2.3-1.6-.8-1.6 .8zM243.5 177.1h4.7M244.3 178h3.1M245.1 178.9h1.5M348.7 170.9l.8-2.4 1.5 4.7 1.6-4.7 1.6 4.7 1.5-4.7 1.6 4.7 1.6-4.7 1.5 4.7 .8-2.3M118 198.9h3.1a1.56 1.56 0 0 1 1.6-1.6 1.56 1.56 0 0 1 1.5 1.6 1.57 1.57 0 0 1 1.6-1.6 1.57 1.57 0 0 1 1.6 1.6 1.56 1.56 0 0 1 1.5-1.6 1.56 1.56 0 0 1 1.6 1.6 1.56 1.56 0 0 1 1.5-1.6 1.56 1.56 0 0 1 1.6 1.6h3.1M256 192.7h4.6M256.8 193.6h3.1M257.5 194.5h1.6M333.9 189.5h4.7M334.7 190.5h3.1M335.5 191.4h1.5"/>
<path d="M383.8 189.5h4.7M384.6 190.5h3.1M385.4 191.4h1.5M91.7 206.3h2.7M92.3 207.3h1.6M92.9 208.3h.4M41.8 231.2h2.8M42.4 232.2h1.6M43 233.2h.4M141.6 228.1h2.7M142.2 229.1h1.5M142.8 230.1h.4"/>
</g>
<g fill="none" stroke="#c90d0c" stroke-width=".26">
<path d="M136.7 58.6h6.3M130.5 61.7v3.8M130.5 67.4v3.7M130.5 74.2v3.1M136.7 61.7h6.3M186.6 64.9h6.2M186.6 68h6.2M186.6 71.1h6.2M186.6 74.2h6.2M136.7 92.9h6.3M136.7 96h6.3M186.6 96h6.2"/>
<path d="M136.7 114.7h6.3M136.7 117.9h6.3M186.6 114.7h6.2M186.6 117.9h6.2M186.6 105.4h6.2M186.6 108.5h6.2M186.6 111.6h6.2M199.1 117.9v3.1M273.9 114.7h6.2M273.9 117.9h6.2M273.9 108.5h6.2M273.9 111.6h6.2"/>
<path d="M298.8 114.7h6.3M298.8 117.9h6.3M298.8 108.5h6.3M298.8 111.6h6.3M333.1 114.7h6.3M333.1 117.9h6.3M333.1 108.5h6.3M333.1 111.6h6.3M358.1 114.7h6.2M358.1 117.9h6.2M358.1 108.5h6.2M358.1 111.6h6.2"/>
<path d="M370.5 117.9v3.1M43.2 152.1v3.2M258.3 158.4h9.4M267.7 152.1h56.1v28.1h-56.1zM323.8 158.4h9.3M245.9 161.5v3.7M245.9 167.1v3.8M245.9 174v3.1M258.3 161.5h9.4M258.3 164.6h9.4M258.3 167.7h9.4M258.3 170.9h9.4"/>
<path d="M323.8 161.5h9.3M323.8 164.6h9.3M323.8 167.7h9.3M323.8 170.9h9.3M323.8 174h9.3M342.5 170.9h6.2M361.2 170.9h6.2M386.1 167.7v3.2M386.1 174v3.1M28.4 187.6h4.7M28.4 188.4h4.7M30.7 183.3v4.3"/>
<path d="M30.7 188.4v4.3M49.4 198.9h6.3M49.4 195.8h6.3M55.7 189.5h31.1v18.8h-31.1zM86.8 198.9h6.3M86.8 195.8h6.3M96.2 189.5h3.7M101.8 189.5h3.8M111.8 198.9h6.2M136.7 198.9h6.3M258.3 189.5v3.2M336.3 186.4v3.1"/>
<path d="M348.7 186.4h3.8M354.3 186.4h3.8M386.1 186.4v3.1M37 214.5v3.7M49.4 202h6.3M49.4 214.5v3.7M86.8 202h6.3M93.1 205.1v1.2M93.1 214.5v3.7M105.6 214.5v3.7M118 214.5v3.7M130.5 214.5v3.7"/>
<path d="M143 214.5v3.7M155.4 214.5v3.7M167.9 214.5v3.7M180.4 214.5v3.7M192.8 214.5v3.7M205.3 214.5v3.7M37 220.1v3.7M43.2 230.1v1.1M49.4 220.1v3.7M93.1 220.1v3.7M105.6 220.1v3.7M118 220.1v3.7"/>
<path d="M130.5 220.1v3.7M143 220.1v3.7M143 226.9v1.2M155.4 220.1v3.7M167.9 220.1v3.7M180.4 220.1v3.7M192.8 220.1v3.7M205.3 220.1v3.7"/>
</g>
<g fill="#c90d0c" stroke="#c90d0c" stroke-width=".26">
<path d="M243.4 166.5h4.9v.6h-4.9z"/>
<path d="M243.4 165.2h4.9v.7h-4.9z"/>
<path d="M46.9 219.5h5v.6h-5z"/>
<path d="M46.9 218.2h5v.7h-5z"/>
<path d="M34.5 219.5h5v.6h-5z"/>
<path d="M34.5 218.2h5v.7h-5z"/>
<path d="M103.1 219.5h5v.6h-5z"/>
<path d="M103.1 218.2h5v.7h-5z"/>
<path d="M90.6 219.5h5v.6h-5z"/>
<path d="M90.6 218.2h5v.7h-5z"/>
<path d="M128 219.5h5v.6h-5z"/>
<path d="M128 218.2h5v.7h-5z"/>
<path d="M115.5 219.5h5v.6h-5z"/>
<path d="M115.5 218.2h5v.7h-5z"/>
<path d="M152.9 219.5h5v.6h-5z"/>
<path d="M152.9 218.2h5v.7h-5z"/>
<path d="M140.5 219.5h5v.6h-5z"/>
<path d="M140.5 218.2h5v.7h-5z"/>
<path d="M177.9 219.5h5v.6h-5z"/>
<path d="M177.9 218.2h5v.7h-5z"/>
<path d="M165.4 219.5h5v.6h-5z"/>
<path d="M165.4 218.2h5v.7h-5z"/>
<path d="M202.8 219.5h5v.6h-5z"/>
<path d="M202.8 218.2h5v.7h-5z"/>
<path d="M190.4 219.5h4.9v.6h-4.9z"/>
<path d="M190.4 218.2h4.9v.7h-4.9z"/>
<path d="M353.7 183.9h.6v5h-.6z"/>
<path d="M352.4 183.9h.7v5h-.7z"/>
<path d="M99.9 187h.7v5h-.7z"/>
<path d="M101.2 187h.6v5h-.6z"/>
<path d="M128 66.7h5v.7h-5z"/>
<path d="M128 65.5h5v.6h-5z"/>
<path d="M383.8 173.2h4.7v.7h-4.7z"/>
<path d="M383.8 170.9h4.7v.7h-4.7z"/>
</g>
<g fill="none" stroke="#0dab76" stroke-width=".26">
<path d="M124.2 58.6h12.5M130.5 58.6v3.1M130.5 71.1v3.1M192.8 74.2h6.3M192.8 71.1h6.3M192.8 117.9h6.3M192.8 105.4h6.3M270.8 117.9h3.1M330 114.7h3.1M330 117.9h3.1M364.3 108.5h3.1M364.3 114.7h6.2v3.2"/>
<path d="M43.2 158.4h215.1M43.2 155.3v59.2M245.9 158.4v3.1M255.2 158.4v28h77.9v-12.4M333.1 158.4h3.2v28M143 177.1v37.4M245.9 170.9v3.1M255.2 161.5h3.1M255.2 164.6h3.1M258.3 170.9v18.6M333.1 167.7h3.2M333.1 170.9h9.4v15.5h6.2"/>
<path d="M386.1 161.5v6.2M398.6 161.5h-65.5v3.1M15.1 186.4h6.3v40.5h21.8M15.1 180.2h28.1M30.7 180.2v3.1M30.7 192.7v3.1h-9.3M49.4 198.9v3.1h-6.2M96.2 189.5h-3.1v6.3M105.6 189.5h6.2v9.4h-18.7M143 180.2h-93.6v15.6M358.1 186.4h9.3v-15.5h9.4v6.2h9.3v9.3M37 214.5h12.4"/>
<path d="M93.1 202v3.1M93.1 214.5h112.2M37 223.8h12.4M43.2 223.8v6.3M93.1 223.8h112.2M143 223.8v3.1"/>
</g>
<g fill="#0dab76" stroke="#0dab76" stroke-width=".26">
<circle cx="333.1" cy="161.5" r=".61"/>
<circle cx="386.1" cy="161.5" r=".61"/>
<circle cx="336.3" cy="167.7" r=".61"/>
<circle cx="367.4" cy="170.9" r=".61"/>
<circle cx="386.1" cy="177.1" r=".61"/>
<circle cx="21.4" cy="195.8" r=".61"/>
<circle cx="43.2" cy="226.9" r=".61"/>
<circle cx="43.2" cy="223.8" r=".61"/>
<circle cx="192.8" cy="223.8" r=".61"/>
<circle cx="105.6" cy="223.8" r=".61"/>
<circle cx="180.4" cy="223.8" r=".61"/>
<circle cx="167.9" cy="223.8" r=".61"/>
<circle cx="155.4" cy="223.8" r=".61"/>
<circle cx="143" cy="223.8" r=".61"/>
<circle cx="130.5" cy="223.8" r=".61"/>
<circle cx="118" cy="223.8" r=".61"/>
<circle cx="342.5" cy="170.9" r=".61"/>
<circle cx="111.8" cy="198.9" r=".61"/>
<circle cx="143" cy="180.2" r=".61"/>
<circle cx="143" cy="198.9" r=".61"/>
<circle cx="143" cy="214.5" r=".61"/>
<circle cx="105.6" cy="214.5" r=".61"/>
<circle cx="118" cy="214.5" r=".61"/>
<circle cx="130.5" cy="214.5" r=".61"/>
<circle cx="155.4" cy="214.5" r=".61"/>
<circle cx="167.9" cy="214.5" r=".61"/>
<circle cx="180.4" cy="214.5" r=".61"/>
<circle cx="192.8" cy="214.5" r=".61"/>
<circle cx="130.5" cy="58.6" r=".61"/>
<circle cx="43.2" cy="180.2" r=".61"/>
<circle cx="43.2" cy="202" r=".61"/>
<circle cx="43.2" cy="158.4" r=".61"/>
<circle cx="49.4" cy="202" r=".61"/>
<circle cx="43.2" cy="214.5" r=".61"/>
<circle cx="245.9" cy="158.4" r=".61"/>
<circle cx="255.2" cy="161.5" r=".61"/>
<circle cx="255.2" cy="164.6" r=".61"/>
<circle cx="255.2" cy="158.4" r=".61"/>
<circle cx="30.7" cy="180.2" r=".61"/>
</g>
<g font-size="3.6" fill="#808080">
<text x="268.1" y="150.3">U1</text>
<text x="267.4" y="184.6">LT3042EMSE#PBF</text>
<text x="56.1" y="187.7">U3</text>
<text x="58.4" y="212.6">AP63203WU-7</text>
</g>
<g font-size="3.1" fill="#808080">
<text x="163.1" y="44.6">ESP32</text>
<text x="116.9" y="59.7">3V3</text>
<text x="143" y="54.6">GPIO1</text>
<text x="308.4" y="94.5">SPEED-MODULE</text>
<text x="280.1" y="104.5">J2</text>
<text x="339.4" y="104.5">J1</text>
<text x="280.1" y="124.1">TSW-104-07-F-D</text>
<text x="339.4" y="124.1">TSW-104-07-F-D</text>
<text x="213.5" y="141.2">POWER</text>
<text x="38.1" y="147.5">POWER1</text>
<text x="40.8" y="148.1">12V</text>
<text x="106.6" y="163.1">3.3V-REGULATOR</text>
<text x="351.8" y="167.7">R3</text>
<text x="400.5" y="162.6">5V_RADAR</text>
<text x="381.5" y="174" transform="rotate(-90 381.5 174)">C5</text>
<text x="144.1" y="175.2" transform="rotate(-90 144.1 175.2)">3V3</text>
<text x="345.6" y="177.1">49.9 kOhms</text>
<text x="7.8" y="181.3">12V</text>
<text x="6.4" y="187.5">GND</text>
<text x="395.5" y="189.6" transform="rotate(-90 395.5 189.6)">GRM31CR71H475KA12L</text>
<text x="124.4" y="196.4">L1</text>
<text x="115" y="203.6">I5050 (C253579)</text>
</g>
<g font-size="2.6" fill="#808080">
<text x="135.4" y="58.2">3V3</text>
<text x="145.8" y="59.6">3V3</text>
<text x="134.8" y="61.3">RST</text>
<text x="145.8" y="62.7">RST</text>
<text x="175.7" y="65.8">GPIO1</text>
<text x="189.5" y="64.4">GPIO1</text>
<text x="175.7" y="68.9">GPIO2</text>
<text x="189.5" y="67.5">GPIO2</text>
<text x="189.5" y="70.7">GPIO42</text>
<text x="174.3" y="72">GPIO42</text>
<text x="174.3" y="75.1">GPIO41</text>
<text x="189.5" y="73.8">GPIO41</text>
<text x="130.6" y="95.6">GPIO46</text>
<text x="132.1" y="92.5">GPIO3</text>
<text x="145.8" y="93.9">GPIO3</text>
<text x="189.5" y="95.6">GPIO0</text>
<text x="145.8" y="97">GPIO46</text>
<text x="175.7" y="97">GPIO0</text>
<text x="174.3" y="106.3">GPIO47</text>
<text x="189.5" y="105">GPIO47</text>
<text x="174.3" y="109.4">GPIO21</text>
<text x="174.3" y="112.6">GPIO20</text>
<text x="189.5" y="108.1">GPIO21</text>
<text x="189.5" y="111.2">GPIO20</text>
<text x="274.3" y="108.1">01</text>
<text x="274.3" y="111.2">03</text>
<text x="283" y="109.4">01</text>
<text x="283" y="112.6">03</text>
<text x="293" y="109.4">02</text>
<text x="293" y="112.6">04</text>
<text x="301.7" y="108.1">02</text>
<text x="301.7" y="111.2">04</text>
<text x="333.6" y="108.1">01</text>
<text x="333.6" y="111.2">03</text>
<text x="342.2" y="109.4">01</text>
<text x="342.2" y="112.6">03</text>
<text x="352.3" y="109.4">02</text>
<text x="352.3" y="112.6">04</text>
<text x="360.9" y="108.1">02</text>
<text x="360.9" y="111.2">04</text>
<text x="130.6" y="114.3">GPIO14</text>
<text x="136.9" y="117.4">5V</text>
<text x="145.8" y="115.7">GPIO14</text>
<text x="145.8" y="118.8">5V0</text>
<text x="174.3" y="115.7">GPIO19</text>
<text x="177.9" y="118.8">GND</text>
<text x="189.5" y="117.4">GND</text>
<text x="189.5" y="114.3">GPIO19</text>
<text x="274.3" y="114.3">05</text>
<text x="274.3" y="117.4">07</text>
<text x="283" y="115.7">05</text>
<text x="283" y="118.8">07</text>
<text x="293" y="115.7">06</text>
<text x="293" y="118.8">08</text>
<text x="301.7" y="114.3">06</text>
<text x="301.7" y="117.4">08</text>
<text x="333.6" y="114.3">05</text>
<text x="333.6" y="117.4">07</text>
<text x="342.2" y="115.7">05</text>
<text x="342.2" y="118.8">07</text>
<text x="352.3" y="115.7">06</text>
<text x="352.3" y="118.8">08</text>
<text x="360.9" y="114.3">06</text>
<text x="360.9" y="117.4">08</text>
<text x="263.3" y="157.9">1</text>
<text x="263.3" y="161.1">2</text>
<text x="270.5" y="159.3">IN_2</text>
<text x="315.1" y="159.3">GND</text>
<text x="326.6" y="161.1">10</text>
<text x="326.6" y="157.9">11</text>
<text x="263.3" y="164.2">3</text>
<text x="263.3" y="167.3">4</text>
<text x="270.5" y="162.4">IN</text>
<text x="270.5" y="165.5">EN/UV</text>
<text x="313.6" y="165.5">OUTS</text>
<text x="315.4" y="162.4">OUT</text>
<text x="326.6" y="167.3">8</text>
<text x="326.6" y="164.2">9</text>
<text x="263.3" y="170.4">5</text>
<text x="270.5" y="168.7">PG</text>
<text x="270.5" y="171.8">ILIM</text>
<text x="312.1" y="168.7">GND_2</text>
<text x="315.8" y="171.8">SET</text>
<text x="326.6" y="173.5">6</text>
<text x="326.6" y="170.4">7</text>
<text x="385.7" y="170.4" transform="rotate(-90 385.7 170.4)">1*2</text>
<text x="313.8" y="174.9">PGFB</text>
<text x="385.7" y="178.3" transform="rotate(-90 385.7 178.3)">2</text>
<text x="385.7" y="176.9" transform="rotate(-90 385.7 176.9)">*2</text>
<text x="51.3" y="195.3">1</text>
<text x="58.5" y="196.7">FB</text>
<text x="78.9" y="196.7">BST</text>
<text x="89.7" y="195.3">6</text>
<text x="51.3" y="198.5">2</text>
<text x="51.3" y="201.6">3</text>
<text x="58.5" y="199.8">EN</text>
<text x="58.5" y="203">VIN</text>
<text x="78.1" y="202.9">GND</text>
<text x="79.7" y="199.8">SW</text>
<text x="89.7" y="201.6">4</text>
<text x="89.7" y="198.5">5</text>
</g>
<g font-size="1.8" fill="#808080">
<text x="200.5" y="71.7">MCU_UART_RX</text>
<text x="200.5" y="74.8">MCU_UART_TX</text>
<text x="200.5" y="106">NRESET</text>
<text x="368.8" y="109.1">5V_RADAR</text>
<text x="262.2" y="118.5">NRESET</text>
<text x="315.4" y="118.5">MCU_UART_RX</text>
<text x="315.6" y="115.4">MCU_UART_TX</text>
</g>
</svg>
